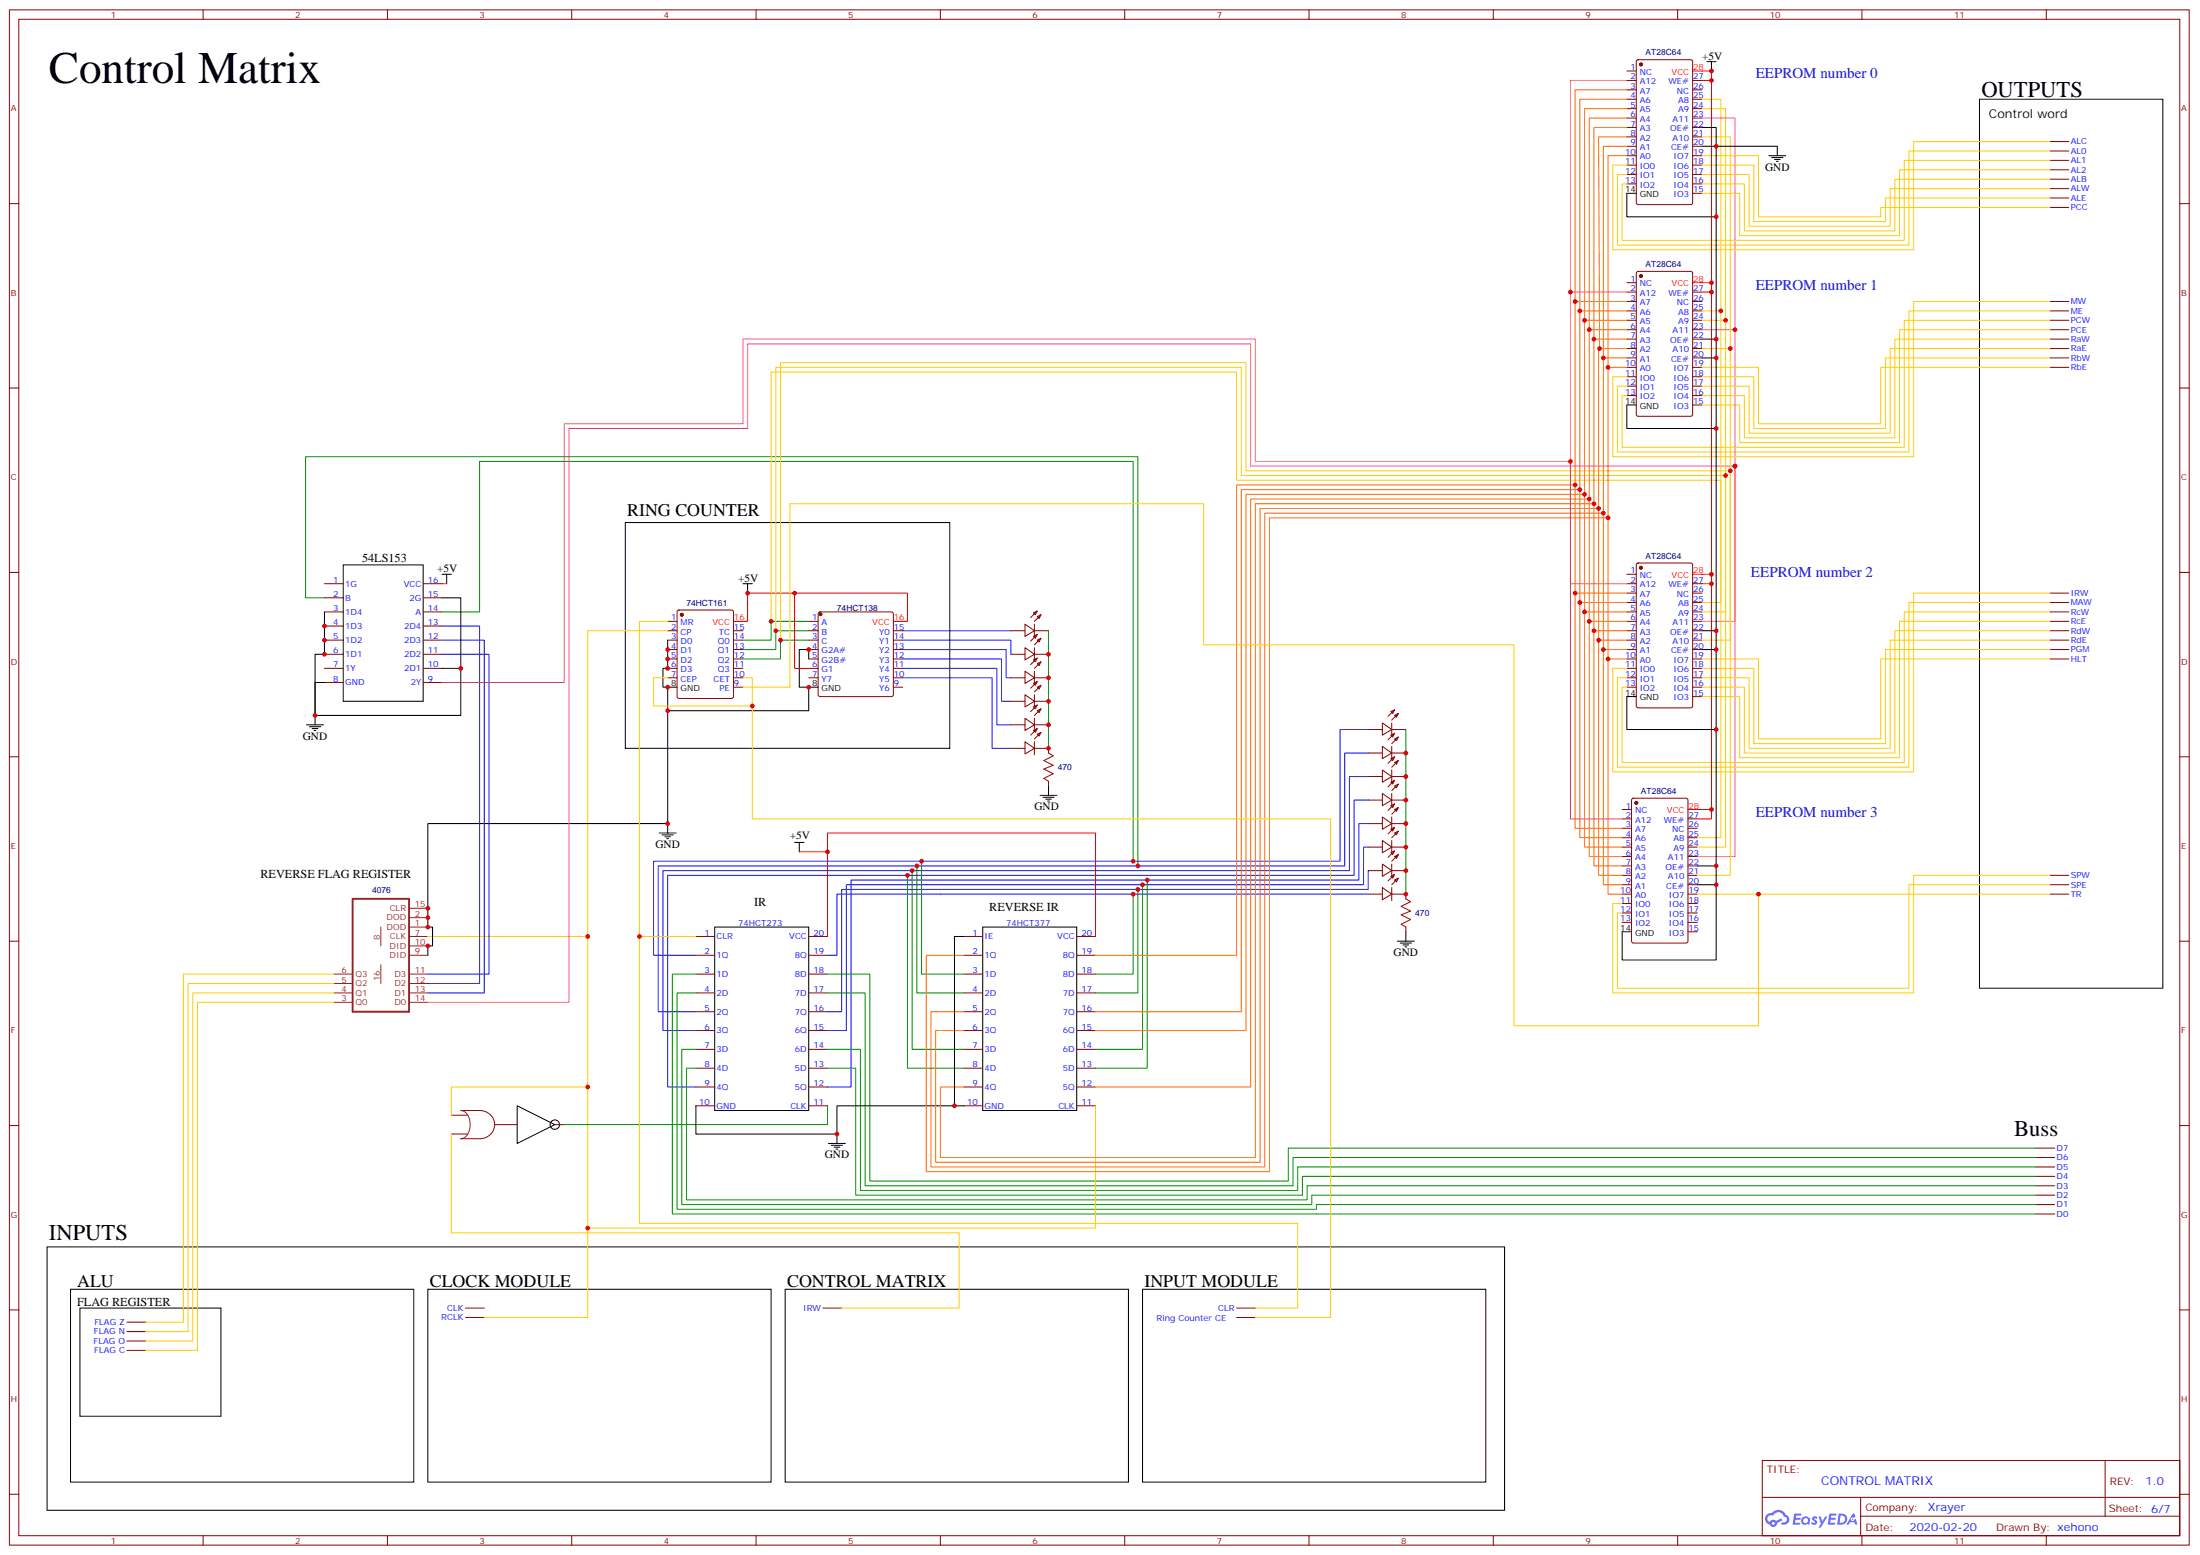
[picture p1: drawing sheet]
<svg xmlns="http://www.w3.org/2000/svg" width="825mm" height="583mm" viewBox="0 0 825 583" stroke-linecap="round" stroke-linejoin="round" font-family="sans-serif">
<path d="M742.6 37.2h68.8v333.4h-68.8zM234.6 196h121.7v84.6h-121.7zM17.6 467.6h546.8v98.8h-546.8zM26.5 483.5h128.7v72.3h-128.7zM30 490.5h52.9v40.6h-52.9zM160.5 483.5h128.8v72.3h-128.8zM294.6 483.5h128.7v72.3h-128.7zM428.6 483.5h128.8v72.3h-128.8z" fill="none" stroke="#000" stroke-width=".38"/>
<g fill="none" stroke="#870000" stroke-width=".38">
<path d="M3.5 3.7h817.8v575.7h-817.8zM7.1 7.2h810.6v568.7h-810.6zM76.2 3.7v3.5M145.3 3.7v3.5M214.5 3.7v3.5M283.6 3.7v3.5M352.8 3.7v3.5M421.9 3.7v3.5M491.1 3.7v3.5M560.2 3.7v3.5M629.4 3.7v3.5M698.5 3.7v3.5"/>
<path d="M767.6 3.7v3.5M3.5 76.4h3.6M817.7 76.4h3.6M3.5 145.5h3.6M817.7 145.5h3.6M3.5 214.7h3.6M817.7 214.7h3.6M3.5 283.8h3.6M817.7 283.8h3.6M3.5 353h3.6M817.7 353h3.6M3.5 422.1h3.6"/>
<path d="M817.7 422.1h3.6M3.5 491.2h3.6M817.7 491.2h3.6M661.1 547.7h156.6v28.2h-156.6zM789.7 547.7v20.9M3.5 560.4h3.6M76.2 575.9v3.5M145.3 575.9v3.5M214.5 575.9v3.5M283.6 575.9v3.5M352.8 575.9v3.5M421.9 575.9v3.5"/>
<path d="M491.1 575.9v3.5M560.2 575.9v3.5M629.4 575.9v3.5M661.1 561.5h156.5M698 568.6h119.6M698 561.5v14.1M698.5 575.9v3.5M767.6 575.9v3.5M817.7 560.4h3.6"/>
</g>
<g fill="#5487ff">
<path d="M680.1 568.9a1.22 1.22 0 0 1 1.7 .2l-.4 .6a.47 .47 0 0 0-.3-.4 .47 .47 0 0 0-.5 .2l.1 .2a1.14 1.14 0 0 1 .8 1.8 1.14 1.14 0 0 1-1.9 0l-.2-.2 .5-.6 .7 .4a.29 .29 0 0 0 .3-.2 .29 .29 0 0 0-.2-.3l-.2-.2a.95 .95 0 0 1-.4-1.5z"/>
<path d="M673.1 567.6l2.7 .2-.2 .5-1.8 .1-.1 .8h1.5l.3 .4-.3 .3h-1.6l-.2 1.1 1.7 .1v.6l-2.6 .1z"/>
<path d="M686.2 567.6l2.7 .2-.1 .5-1.8 .1-.2 .8h1.6l.3 .4-.4 .3h-1.6l-.1 1.1 1.7 .1v.6l-2.6 .1z"/>
<path d="M695 567.6h.7l.3 1.3-.6 .3a.69 .69 0 0 0-1 .3 .69 .69 0 0 0 .4 .9 .69 .69 0 0 0 .9-.6l.5-.2 .6 2.2h-.8l-.2-.9h-1.8l-.5 .9h-.8z"/>
<path d="M682.2 568.7h.8l.6 1.8 1.1-1.8h.9l-2.6 4.2h-.8l.9-1.5z"/>
<path d="M689.8 567.6l-.6 4.2h1.3a2.11 2.11 0 0 0 2.5-2.1 2.11 2.11 0 0 0-2.5-2.1zM690.5 568.4a1.43 1.43 0 0 1 1.6 1.6 1.43 1.43 0 0 1-2 1z"/>
<path d="M676.1 569.2a1.54 1.54 0 0 0-.1 2.2 1.54 1.54 0 0 0 2.2 .1l.6 .3 .3-2.3-.6-.4a1.5 1.5 0 0 0-2.4 .1zM676.4 570.2a.94 .94 0 0 1 1.8 0 .94 .94 0 0 1-1.8 0z"/>
<path d="M662.8 568a2.18 2.18 0 0 0 1.1 3.7 1.44 1.44 0 0 0 1.6 .9 1.44 1.44 0 0 0 1.2-1.5l2-1-.5-.7-1.9 1a1.47 1.47 0 0 0-2.4 .4 1.39 1.39 0 0 1-.7-1.9 1.39 1.39 0 0 1 2-.5 2.12 2.12 0 0 1 2.2-1.3 2.12 2.12 0 0 1 1.9 1.7 1.14 1.14 0 0 1 1.1 1.4 1.14 1.14 0 0 1-1.7 .7 .43 .43 0 0 0-.5 .4 .43 .43 0 0 0 .4 .5 1.98 1.98 0 0 0 2.5-1.3 1.98 1.98 0 0 0-1.2-2.5 3.1 3.1 0 0 0-5.3-.7l-.9 .1zM664.7 571.3a.55 .55 0 0 1 1.1 0 .55 .55 0 0 1-1.1 0z"/>
<circle cx="695" cy="569.7" r=".26"/>
</g>
<g fill="none" stroke="#870000" stroke-width=".38">
<path d="M610.3 26.6h3.5M610.3 30.2h3.5M610.3 33.7h3.5M610.3 37.2h3.5M614.1 22.6l.4-.2h19.8l.6 .4 .1 53.2-.5 .7h-20l-.6-.4-.1-53.2zM635 30.2h3.5M635 33.7h3.5M635 37.2h3.5M610.3 40.7h3.5M610.3 44.3h3.5M610.3 47.8h3.5M610.3 51.3h3.5"/>
<path d="M610.3 54.9h3.5M610.3 58.4h3.5M635 40.7h3.5M635 44.3h3.5M635 47.8h3.5M635 51.3h3.5M635 54.9h3.5M635 58.4h3.5M769.1 53.1h7M769.1 56.6h7M610.3 61.9h3.5M610.3 65.4h3.5"/>
<path d="M610.3 69h3.5M635 61.9h3.5M635 65.4h3.5M635 69h3.5M635 72.5h3.5M769.1 60.1h7M769.1 63.7h7M769.1 67.2h7M769.1 70.7h7M769.1 74.3h7M769.1 77.8h7M610.3 106h3.5"/>
<path d="M610.3 109.5h3.5M610.3 113.1h3.5M610.3 116.6h3.5M614.1 102l.4-.2h19.8l.6 .4 .1 53.2-.5 .6-20 .1-.6-.5-.1-53.1zM635 109.5h3.5M635 113.1h3.5M635 116.6h3.5M769.1 113.1h7M769.1 116.6h7M610.3 120.1h3.5M610.3 123.6h3.5M610.3 127.2h3.5"/>
<path d="M610.3 130.7h3.5M610.3 134.2h3.5M610.3 137.8h3.5M635 120.1h3.5M635 123.6h3.5M635 127.2h3.5M635 130.7h3.5M635 134.2h3.5M635 137.8h3.5M769.1 120.1h7M769.1 123.6h7M769.1 127.2h7"/>
<path d="M769.1 130.7h7M769.1 134.2h7M769.1 137.8h7M610.3 141.3h3.5M610.3 144.8h3.5M610.3 148.3h3.5M635 141.3h3.5M635 144.8h3.5M635 148.3h3.5M635 151.9h3.5M121.7 218.9h7.1M158.7 218.9h7.1"/>
<path d="M610.3 215.4h3.5M610.3 218.9h3.5M614.1 211.3l.4-.2h19.8l.6 .5 .1 53.2-.5 .6-20 .1-.6-.5-.1-53.2zM635 218.9h3.5M121.7 229.5h7.1M121.7 224.2h7.1M121.7 234.8h7.1M158.7 229.5h7.1M158.7 224.2h7.1M158.7 234.8h7.1M250.5 233h3.5M250.5 236.5h3.5"/>
<path d="M254.2 229l.5-.2h19.8l.6 .4 .1 32-.5 .7h-20l-.6-.4-.1-32zM275.2 236.5h3.5M303.4 233h3.5M303.4 236.5h3.5M307.2 229.7l.4-.2h26.8l.5 .2 .2 .5v30.3l-.2 .5-.5 .2h-26.8l-.5-.2-.2-.5v-30.3zM335.1 236.5h3.6M379.2 236.5h5.3M384.5 234.1l3.6 2.4-3.6 2.2zM387.7 229.8l1.4-.7-.7 1.4zM387.7 238.7l1.4-.8-.7 1.5zM388.1 236.5h5.2M388.1 234.1v4.9"/>
<path d="M389.1 231.2l1.4-.7-.7 1.5zM389.1 229.1l-2.5 2.5M389.1 237.9l-2.5 2.5M390.5 230.5l-2.4 2.5M390.5 239.4l-2.4 2.4M610.3 222.4h3.5M610.3 226h3.5M610.3 229.5h3.5M610.3 233h3.5M610.3 236.5h3.5M635 222.4h3.5M635 226h3.5"/>
<path d="M635 229.5h3.5M635 233h3.5M635 236.5h3.5M769.1 222.4h7M769.1 226h7M769.1 229.5h7M769.1 233h7M769.1 236.5h7M121.7 240.1h7.1M121.7 250.6h7.1M121.7 245.4h7.1M121.7 255.9h7.1"/>
<path d="M158.7 240.1h7.1M158.7 250.6h7.1M158.7 245.4h7.1M158.7 255.9h7.1M250.5 240.1h3.5M250.5 243.6h3.5M250.5 247.1h3.5M250.5 250.6h3.5M250.5 254.2h3.5M275.2 240.1h3.5M275.2 243.6h3.5M275.2 247.1h3.5"/>
<path d="M275.2 250.6h3.5M275.2 254.2h3.5M275.2 257.7h3.5M303.4 240.1h3.5M303.4 243.6h3.5M303.4 247.1h3.5M303.4 250.6h3.5M303.4 254.2h3.5M335.1 240.1h3.6M335.1 243.6h3.6M335.1 247.1h3.6M335.1 250.6h3.6"/>
<path d="M335.1 254.2h3.6M335.1 257.7h3.6M379.2 254.2h5.3M379.2 245.4h5.3M384.5 242.9l3.6 2.5-3.6 2.1zM384.5 251.7l3.6 2.5-3.6 2.1zM387.7 247.5l1.4-.7-.7 1.4zM387.7 256.3l1.4-.7-.7 1.4zM388.1 254.2h5.2M388.1 242.9v4.9M388.1 251.7v4.9M388.1 245.4h5.2"/>
<path d="M389.1 240.1l1.4-.7-.7 1.4zM389.1 248.9l1.4-.7-.7 1.4zM389.1 257.7l1.4-.7-.7 1.4zM389.1 246.8l-2.5 2.4M389.1 255.6l-2.5 2.5M390.5 248.2l-2.4 2.4M390.5 257l-2.4 2.5M610.3 240.1h3.5M610.3 243.6h3.5M610.3 247.1h3.5M610.3 250.6h3.5M610.3 254.2h3.5"/>
<path d="M610.3 257.7h3.5M635 240.1h3.5M635 243.6h3.5M635 247.1h3.5M635 250.6h3.5M635 254.2h3.5M635 257.7h3.5M769.1 240.1h7M769.1 243.6h7M769.1 247.1h7M379.2 263h5.3M379.2 271.8h5.3"/>
<path d="M384.5 260.5l3.6 2.5-3.6 2.1zM384.5 269.3l3.6 2.5-3.6 2.1zM384.5 278.2l3.6 2.4-3.6 2.2zM387.7 265.1l1.4-.7-.7 1.4zM387.7 273.9l1.4-.7-.7 1.4zM388.1 260.5v5M388.1 269.3v5M388.1 278.2v4.9M388.1 263h5.2M388.1 271.8h5.2M389.1 266.5l1.4-.7-.7 1.4zM389.1 275.3l1.4-.7-.7 1.4z"/>
<path d="M389.1 264.4l-2.5 2.5M389.1 273.2l-2.5 2.5M390.5 265.8l-2.4 2.5M390.5 274.6l-2.4 2.5M513.3 273.6h5.3M518.6 271.1l3.5 2.5-3.5 2.1zM518.6 279.9l3.5 2.5-3.5 2.1zM521.8 266.9l1.4-.7-.7 1.4zM521.8 275.7l1.4-.7-.7 1.4zM522.1 271.1v4.9M522.1 279.9v5M522.1 273.6h5.3"/>
<path d="M523.2 268.3l1.4-.7-.7 1.4zM523.2 277.1l1.4-.7-.7 1.4zM523.2 266.2l-2.5 2.4M523.2 275l-2.5 2.5M524.6 267.6l-2.5 2.5M524.6 276.4l-2.5 2.5M635 261.2h3.5M379.2 280.6h5.3M388.1 280.6h5.2v1.8M393.3 293v1.7M513.3 291.2h5.3M513.3 282.4h5.3"/>
<path d="M518.6 297.6l3.5 2.4-3.5 2.2zM518.6 288.7l3.5 2.5-3.5 2.1zM521.8 293.3l1.4-.7-.7 1.4zM521.8 284.5l1.4-.7-.7 1.4zM522.1 288.7v5M522.1 297.6v4.9M522.1 291.2h5.3M522.1 282.4h5.3M523.2 294.7l1.4-.7-.7 1.5zM523.2 285.9l1.4-.7-.7 1.4zM523.2 292.6l-2.5 2.5M523.2 283.8l-2.5 2.5"/>
<path d="M524.6 294l-2.5 2.5M524.6 285.2l-2.5 2.5M612.3 299.5l.5-.2h19.7l.7 .5v53.2l-.4 .6-20 .1-.7-.5v-53.2zM513.3 317.7h5.3M513.3 308.9h5.3M513.3 300h5.3M518.6 315.2l3.5 2.5-3.5 2.1zM518.6 306.4l3.5 2.5-3.5 2.1zM521.8 319.8l1.4-.7-.7 1.4zM521.8 311l1.4-.7-.7 1.4zM521.8 302.2l1.4-.8-.7 1.5zM522.1 317.7h5.3"/>
<path d="M522.1 306.4v4.9M522.1 315.2v4.9M522.1 308.9h5.3M522.1 300h5.3M523.2 312.4l1.4-.7-.7 1.4zM523.2 303.6l1.4-.7-.7 1.4zM523.2 319.1l-2.5 2.5M523.2 310.3l-2.5 2.4M523.2 301.4l-2.5 2.5M524.6 311.7l-2.5 2.4M524.6 302.9l-2.5 2.4M608.5 303.6h3.6"/>
<path d="M608.5 307.1h3.6M608.5 310.6h3.6M608.5 314.1h3.6M608.5 317.7h3.6M633.2 307.1h3.6M633.2 310.6h3.6M633.2 314.1h3.6M633.2 317.7h3.6M513.3 335.3h5.3M513.3 326.5h5.3M518.6 332.8l3.5 2.5-3.5 2.1zM518.6 324l3.5 2.5-3.5 2.1z"/>
<path d="M521.8 328.6l1.4-.7-.7 1.4zM522.1 335.3h5.3v1.8M522.1 324v5M522.1 332.8v5M522.1 326.5h5.3M523.2 330l1.4-.7-.7 1.4zM523.2 321.2l1.4-.7-.7 1.4zM523.2 327.9l-2.5 2.5M524.6 329.3l-2.5 2.5M524.6 320.5l-2.5 2.5M608.5 321.2h3.6M608.5 324.7h3.6"/>
<path d="M608.5 328.3h3.6M608.5 331.8h3.6M608.5 335.3h3.6M608.5 338.8h3.6M633.2 321.2h3.6M633.2 324.7h3.6M633.2 328.3h3.6M633.2 331.8h3.6M633.2 335.3h3.6M633.2 338.8h3.6M769.1 328.3h7M769.1 331.8h7"/>
<path d="M769.1 335.3h7M261.1 351.2h7M261.1 358.2h7M303.4 351.2h7M303.4 358.2h7M361.6 351.2h7.1M361.6 358.2h7.1M403.9 351.2h7.1M403.9 358.2h7.1M527.4 347.7v1.7M608.5 342.4h3.6M608.5 345.9h3.6"/>
<path d="M633.2 342.4h3.6M633.2 345.9h3.6M633.2 349.4h3.6M261.1 365.3h7M261.1 372.4h7M261.1 379.4h7M303.4 365.3h7M303.4 372.4h7M303.4 379.4h7M361.6 365.3h7.1M361.6 372.4h7.1M361.6 379.4h7.1"/>
<path d="M403.9 365.3h7.1M403.9 372.4h7.1M403.9 379.4h7.1M261.1 386.5h7M261.1 393.5h7M303.4 386.5h7M303.4 393.5h7M361.6 386.5h7.1M361.6 393.5h7.1M403.9 386.5h7.1M403.9 393.5h7.1M169.3 418.2h6"/>
<path d="M261.1 400.6h7M261.1 407.6h7M261.1 414.7h7M303.4 400.6h7M303.4 407.6h7M303.4 414.7h7M361.6 400.6h7.1M361.6 407.6h7.1M361.6 414.7h7.1M403.9 400.6h7.1M403.9 407.6h7.1M403.9 414.7h7.1"/>
<path d="M169.3 425.3h6M185.6 421.7h8.4M208.1 421.7h3.6M763.8 437.6h7M763.8 434.1h7M763.8 430.6h7M763.8 451.7h7M763.8 448.2h7M763.8 444.7h7M763.8 441.1h7M763.8 455.3h7M47.6 495.8h7.1"/>
<path d="M47.6 499.4h7.1M174.6 490.5h7.1M174.6 494.1h7.1M308.7 490.5h7M463.9 490.5h7.1M463.9 494.1h7.1M47.6 502.9h7.1M47.6 506.4h7.1"/>
</g>
<g fill="#870000" stroke="#870000" stroke-width=".38">
<circle cx="615.6" cy="24.2" r=".53"/>
<circle cx="615.6" cy="103.5" r=".53"/>
<circle cx="613.8" cy="301.1" r=".53"/>
<circle cx="615.6" cy="212.9" r=".53"/>
<circle cx="255.8" cy="230.5" r=".53"/>
<circle cx="307.8" cy="230.4" r=".53"/>
</g>
<g fill="none" stroke="#000" stroke-width=".38">
<path d="M640.3 23.1h3.5M642.1 23.1v3.5M638.5 47.8h5.3v86.4h-5.3M638.5 54.9h28.2v3.5M663.6 58.4h6.3M664.6 59.1h4.3M665.7 59.8h2.1M613.8 72.5h-3.5v8.8h33.5M666.4 60.5h.7M638.5 127.2h5.3M643.8 134.2v109.4h-5.3M613.8 151.9h-3.5v8.8h33.5"/>
<path d="M128.8 211.8h29.9v51.2h-29.9zM165.8 215.4h3.5M167.6 215.4v3.5M278.7 218.9h3.5M280.5 218.9v3.5M121.7 229.5v15.9h-3.5v22.9M165.8 224.2h7.1v26.4M638.5 236.5h5.3M121.7 255.9h-3.5v12.4M165.8 250.6h7.1v17.7h-54.7M250.5 240.1v10.5h-1.8v7.1h1.8v8.8h52.9v-8.8h-3.5v-14.1h3.5v3.5M250.5 257.7h3.5"/>
<path d="M303.4 257.7h3.5M643.8 243.6v88.2h-7M115 271.8h6.4M116.1 272.5h4.2M117.1 273.2h2.1M117.8 273.9h.7M118.2 268.3v3.5M250.5 266.5v42.4h-90v38.8h1.8v7h-1.8v3.5M613.8 261.2h-3.5v12.4h33.5M390.2 298.3h6.3M391.2 299h4.3M392.3 299.7h2.1"/>
<path d="M393.3 294.7v3.6M247.3 312.4h6.3M248.4 313.1h4.2M249.4 313.8h2.1M250.1 314.5h.7M250.5 308.9v3.5M298.1 315.9h3.5M299.9 315.9v3.5M393 300.4h.7M636.8 324.7h7M643.8 331.8v28.2h-35.3v-10.6h3.6M268.1 347.7h35.3v68.8h-35.3z"/>
<path d="M361.6 351.2h-3.5v63.5M368.7 347.7h35.2v68.8h-35.2zM524.2 353h6.4M525.3 353.7h4.2M526.3 354.4h2.2M527 355.1h.8M527.4 349.4v3.6M194 414.7l14.1 7-14.1 7.1zM261.1 414.7v10.6h52.9v-10.6h47.6M310.8 428.8h6.3M311.9 429.5h4.2M312.9 430.2h2.1"/>
<path d="M313.6 430.9h.7M314 425.3v3.5"/>
<circle cx="208.1" cy="421.7" r="1.76"/>
</g>
<path d="M635 26.6h7.1v79.4h-7.1M638.5 30.2h3.6M638.5 109.5h3.6M642.1 106v109.4h-7.1M165.8 218.9h1.8M638.5 218.9h3.6M642.1 215.4v88.2h-8.9M275.2 233h5.3v-10.6h59.9v10.6h-5.3M298.1 222.4v28.2h5.3M299.9 319.4h10.5v31.8M310.4 319.4v-7h100.6v38.8M642.1 303.6v3.5h-5.3" fill="none" stroke="#f00" stroke-width=".38"/>
<path d="M132.3 337.1h21.2v42.3h-21.2z" fill="none" stroke="#8c2424" stroke-width=".71"/>
<g fill="none" stroke="#8c2424" stroke-width=".38">
<path d="M142.9 347.7v7M153.5 347.7h7M153.5 344.1h7M153.5 351.2h7M153.5 358.2h7M153.5 354.7h7M153.5 340.6h7M125.2 375.9h7.1M125.2 372.4h7.1M125.2 368.8h7.1M125.2 365.3h7.1M142.9 361.8v7"/>
<path d="M153.5 375.9h7M153.5 372.4h7M153.5 368.8h7M153.5 365.3h7M172.9 416.5a5.1 5.1 0 0 1 3.4 6.2 4.3 4.3 0 0 1-3.4 4.3"/>
</g>
<path d="M393.3 282.4l1.8 1.1-3.5 1.7 3.5 1.8-3.5 1.4 3.5 1.8-3.5 1.7 1.7 1.1M527.4 337.1l1.8 1-3.6 1.8 3.6 1.8-3.6 1.4 3.6 1.7-3.6 1.8 1.8 1.1M172.9 416.5h6.9a5.3 5.3 0 0 1 5.8 5.2 5.3 5.3 0 0 1-5.6 5.3M172.9 427h7" fill="none" stroke="#a10000" stroke-width=".38"/>
<g fill="none" stroke="#008700" stroke-width=".38">
<path d="M121.7 224.2h-7v-52.9h312.2v153.4M165.8 229.5h14.1v-56.5h245.2v150M303.4 233h-14.1v7.1h-10.6M303.4 236.5h-12.4v7.1h-12.3M393.3 236.5v44.1M303.4 240.1h-10.6v7h-14.1M527.4 273.6v61.7M340.4 328.3v72.3h21.2M342.2 326.5v67h19.4M344 324.7v47.7h17.6M345.7 323v42.3h15.9M425.1 335.3v30h-14.1"/>
<path d="M426.9 333.6v38.8h-15.9M428.6 331.8v61.7h-17.6M430.4 330v70.6h-19.4M310.4 414.7v7h-98.7M483.3 430.6h280.5M486.8 437.6h277M763.8 434.1h-278.7v10.6M490.4 444.7h273.4M492.1 448.2h271.7M493.9 455.3h269.9M493.9 451.7h269.9M763.8 441.1h-275.2v7.1"/>
</g>
<g fill="none" stroke="#00f" stroke-width=".38">
<path d="M165.8 234.8h14.1v134h-19.4M338.7 236.5h40.5M165.8 240.1h15.9v132.3h-21.2M165.8 245.4h17.6v119.9h-22.9M338.7 240.1h40.5v5.3M338.7 243.6h38.8v10.6h1.7M338.7 247.1h37v15.9h3.5M338.7 250.6h35.2v21.2h5.3M338.7 254.2h33.5v26.4h7M513.3 273.6h-10.6v49.4h-257.5v35.2h15.9M513.3 282.4h-8.8v42.3h-257.6v54.7h14.2M513.3 291.2h-7.1v35.3h-257.5v60h12.4"/>
<path d="M513.3 300h-5.3v28.3h-257.5v79.3h10.6M513.3 308.9h-3.5v21.1h-190.5v77.6h-8.9M513.3 317.7h-1.8v14.1h-194v54.7h-7.1M513.3 326.5v7.1h-197.6v45.8h-5.3M513.3 335.3h-199.3v22.9h-3.6"/>
</g>
<path d="M261.1 365.3h-8.9v90h241.7M261.1 372.4h-7.1v81.1h239.9v-1.8M310.4 372.4h14.2v72.3h160.5M310.4 365.3h15.9v77.6h157v-12.3M261.1 393.5h-5.3v58.2h236.3v-3.5M310.4 393.5h12.4v52.9h164v-8.8M261.1 400.6h-3.6v49.4h232.9v-5.3M310.4 400.6h10.6v47.6h167.6" fill="none" stroke="#090" stroke-width=".38"/>
<g fill="none" stroke="#fc0" stroke-width=".38">
<path d="M638.5 37.2h7.1v79.4M638.5 40.7h8.8v79.4M638.5 51.3h10.6v79.4M638.5 58.4h21.2v22.9h45.9v-3.5h63.5M769.1 53.1h-51.2v40.6h-112.9v-31.8h5.3M769.1 56.6h-53v35.3h-109.3v-26.5h3.5M638.5 65.4h17.7v19.4h52.9v-14.1h60M638.5 61.9h19.4v21.2h49.4v-8.8h61.8M769.1 60.1h-54.7v30h-105.9v-21.1h1.8M769.1 63.7h-56.5v24.7h-60v-15.9h-14.1M769.1 67.2h-58.3v19.4h-56.4v-17.6h-15.9M638.5 116.6h7.1v197.5h-8.8"/>
<path d="M769.1 113.1h-51.2v58.2h-112.9v-30h5.3M769.1 116.6h-53v52.9h-109.3v-24.7h3.5M638.5 120.1h8.8v197.6h-10.5M638.5 130.7h10.6v197.6h-12.3M638.5 137.8h21.2v21.1h45.9v-21.1h63.5M769.1 120.1h-54.7v47.6h-105.9v-19.4h1.8M769.1 123.6h-56.5v42.4h-60v-14.1h-14.1M769.1 127.2h-58.3v37h-56.4v-15.9h-15.9M769.1 130.7h-60v31.8h-52.9v-17.7h-17.7M769.1 134.2h-61.8v26.5h-49.4v-19.4h-19.4M250.5 236.5h-30v114.7M250.5 233h-10.6v118.2"/>
<path d="M638.5 226h7.1v-45.9h-181.7v-40.6h-174.6v93.5M638.5 229.5h8.8v-51.2h-181.6v-40.5h-174.7v98.7M769.1 222.4h-51.2v67.1h-112.9v-38.9h5.3M769.1 226h-53v61.7h-109.3v-33.5h3.5M769.1 229.5h-54.7v56.4h-105.9v-28.2h1.8M769.1 233h-56.5v51.2h-60v-23h-14.1M769.1 236.5h-58.3v45.9h-56.4v-24.7h-15.9M250.5 254.2h-5.3v10.6h37v-10.6h-3.5M278.7 257.7h17.6v-68.8h155.3v52.9h116.4v142.9h91.7v-49.4M292.8 240.1v-104.1h174.6v40.6h181.7v63.5h-10.6M638.5 247.1h21.2v30h45.9v-30h63.5M769.1 240.1h-60v40.5h-52.9v-26.4h-17.7"/>
<path d="M769.1 243.6h-61.8v35.3h-49.4v-28.3h-19.4M282.2 264.8v42.3h217v187h-28.2M636.8 335.3h132.3M769.1 328.3h-51.2v44.1h-112.9v-33.6h3.5M769.1 331.8h-53v38.8h-109.3v-28.2h1.7M160.5 351.2h60v142.9h-38.8M261.1 351.2h-21.2v107.6h246.9v31.7h-15.8M125.2 365.3h-56.4v130.5h-14.1M125.2 368.8h-54.6v130.6h-15.9M125.2 372.4h-52.9v130.5h-17.6M125.2 375.9h-51.1v130.5h-19.4M220.5 407.6h-51.2v10.6"/>
<path d="M411 414.7v45.9h-190.5M169.3 425.3v37h190.5v28.2h-44.1"/>
</g>
<path d="M610.3 30.2h-21.2v79.3M638.5 44.3h12.4v79.3M610.3 109.5h-21.2v63.5M638.5 123.6h12.4v197.6h-14.1M610.3 218.9h-21.2v-45.9h-118.1v-45.8h-192.3v31.7h-67v97h-45.9M638.5 233h12.4v-58.2h-181.7v-45.9h-188.7v31.8h-67.1v215.2h-52.9" fill="none" stroke="#f39" stroke-width=".38"/>
<g fill="none" stroke="#f60" stroke-width=".38">
<path d="M610.3 33.7h-19.4v79.4M610.3 37.2h-17.6v79.4M610.3 40.7h-15.9v79.4M610.3 44.3h-14.1v79.3M610.3 47.8h-12.3v79.4M610.3 51.3h-10.6l.4 79.4M610.3 54.9h-8.8v79.3M610.3 58.4h-7.1v79.4M610.3 113.1h-19.4v68.8M610.3 116.6h-17.6v67M610.3 120.1h-15.9v65.3M610.3 123.6h-14.1v63.5"/>
<path d="M610.3 127.2h-12.3v61.7M610.3 130.7h-10.6v60M610.3 134.2h-8.8v58.2M610.3 137.8h-7.1v56.4M590.9 222.4v88.2h17.6M592.7 226v88.1h15.8M594.4 229.5v88.2h14.1M596.2 233v88.2h12.3M598 236.5v88.2h10.5M610.3 236.5h-12.3v-47.6h-127v245.2h-118.2v-26.5h8.8M610.3 233h-14.1v-45.9h-127v220.5h-58.2M610.3 229.5h-15.9v-44.1h-127v201.1h-56.4"/>
<path d="M610.3 226h-17.6v-42.4h-127v195.8h-54.7M610.3 222.4h-19.4v-40.5h-127v176.3h-52.9M599.7 240.1v88.2h8.8M601.5 243.6v88.2h7M603.2 247.1v88.2h5.3M610.3 247.1h-7.1v-52.9h-127v245.2h-128.7v-81.2h14.1M610.3 243.6h-8.8v-51.2h-127v245.2h-125.3v-58.2h12.4M610.3 240.1h-10.6v-49.4h-127v245.2h-121.7v-49.4h10.6"/>
</g>
<path d="M589.1 173v134.1h19.4" fill="none" stroke="#c39" stroke-width=".38"/>
<g fill="#c00">
<circle cx="358.1" cy="414.7" r=".88"/>
<circle cx="643.8" cy="273.6" r=".88"/>
<circle cx="643.8" cy="81.3" r=".88"/>
<circle cx="121.7" cy="245.4" r=".88"/>
<circle cx="643.8" cy="324.7" r=".88"/>
<circle cx="643.8" cy="127.2" r=".88"/>
<circle cx="643.8" cy="243.6" r=".88"/>
<circle cx="643.8" cy="54.9" r=".88"/>
<circle cx="642.1" cy="218.9" r=".88"/>
<circle cx="642.1" cy="30.2" r=".88"/>
<circle cx="642.1" cy="106" r=".88"/>
<circle cx="642.1" cy="26.6" r=".88"/>
<circle cx="590.9" cy="222.4" r=".88"/>
<circle cx="594.4" cy="229.5" r=".88"/>
<circle cx="598" cy="236.5" r=".88"/>
<circle cx="601.5" cy="243.6" r=".88"/>
<circle cx="649.1" cy="176.6" r=".88"/>
<circle cx="314" cy="425.3" r=".88"/>
<circle cx="292.8" cy="240.1" r=".88"/>
<circle cx="289.3" cy="233" r=".88"/>
<circle cx="426.9" cy="324.7" r=".88"/>
<circle cx="250.5" cy="308.9" r=".88"/>
<circle cx="527.4" cy="335.3" r=".88"/>
<circle cx="393.3" cy="280.6" r=".88"/>
<circle cx="393.3" cy="271.8" r=".88"/>
<circle cx="393.3" cy="263" r=".88"/>
<circle cx="393.3" cy="254.2" r=".88"/>
<circle cx="393.3" cy="245.4" r=".88"/>
<circle cx="280.5" cy="222.4" r=".88"/>
<circle cx="250.5" cy="257.7" r=".88"/>
<circle cx="250.5" cy="250.6" r=".88"/>
<circle cx="250.5" cy="247.1" r=".88"/>
<circle cx="250.5" cy="243.6" r=".88"/>
<circle cx="220.5" cy="407.6" r=".88"/>
<circle cx="250.5" cy="266.5" r=".88"/>
<circle cx="220.5" cy="351.2" r=".88"/>
<circle cx="220.5" cy="460.6" r=".88"/>
<circle cx="426.9" cy="333.6" r=".88"/>
<circle cx="430.4" cy="330" r=".88"/>
<circle cx="342.2" cy="326.5" r=".88"/>
<circle cx="345.7" cy="323" r=".88"/>
<circle cx="527.4" cy="282.4" r=".88"/>
<circle cx="527.4" cy="291.2" r=".88"/>
<circle cx="527.4" cy="300" r=".88"/>
<circle cx="527.4" cy="308.9" r=".88"/>
<circle cx="527.4" cy="317.7" r=".88"/>
<circle cx="527.4" cy="326.5" r=".88"/>
<circle cx="344" cy="324.7" r=".88"/>
<circle cx="340.4" cy="328.3" r=".88"/>
<circle cx="428.6" cy="331.8" r=".88"/>
<circle cx="425.1" cy="335.3" r=".88"/>
<circle cx="160.5" cy="354.7" r=".88"/>
<circle cx="160.5" cy="347.7" r=".88"/>
<circle cx="160.5" cy="344.1" r=".88"/>
<circle cx="160.5" cy="340.6" r=".88"/>
<circle cx="425.1" cy="323" r=".88"/>
<circle cx="291" cy="236.5" r=".88"/>
<circle cx="239.9" cy="351.2" r=".88"/>
<circle cx="589.1" cy="173" r=".88"/>
<circle cx="650.9" cy="174.8" r=".88"/>
<circle cx="596.2" cy="187.1" r=".88"/>
<circle cx="594.4" cy="185.4" r=".88"/>
<circle cx="647.3" cy="178.3" r=".88"/>
<circle cx="590.9" cy="181.9" r=".88"/>
<circle cx="592.7" cy="183.6" r=".88"/>
<circle cx="598" cy="188.9" r=".88"/>
<circle cx="599.7" cy="190.7" r=".88"/>
<circle cx="601.5" cy="192.4" r=".88"/>
<circle cx="603.3" cy="194.2" r=".88"/>
<circle cx="603.3" cy="247.1" r=".88"/>
<circle cx="599.7" cy="240.1" r=".88"/>
<circle cx="596.2" cy="233" r=".88"/>
<circle cx="592.7" cy="226" r=".88"/>
<circle cx="649.1" cy="130.7" r=".88"/>
<circle cx="650.9" cy="123.6" r=".88"/>
<circle cx="647.3" cy="120.1" r=".88"/>
<circle cx="645.6" cy="116.6" r=".88"/>
<circle cx="603.3" cy="137.8" r=".88"/>
<circle cx="601.5" cy="134.2" r=".88"/>
<circle cx="600.1" cy="130.7" r=".88"/>
<circle cx="598" cy="127.2" r=".88"/>
<circle cx="596.2" cy="123.6" r=".88"/>
<circle cx="594.4" cy="120.1" r=".88"/>
<circle cx="592.7" cy="116.6" r=".88"/>
<circle cx="590.9" cy="113.1" r=".88"/>
<circle cx="589.1" cy="109.5" r=".88"/>
<circle cx="642.1" cy="215.4" r=".88"/>
<circle cx="642.1" cy="109.5" r=".88"/>
<circle cx="642.1" cy="303.6" r=".88"/>
<circle cx="643.8" cy="134.2" r=".88"/>
<circle cx="643.8" cy="236.5" r=".88"/>
<circle cx="121.7" cy="234.8" r=".88"/>
<circle cx="121.7" cy="240.1" r=".88"/>
<circle cx="643.8" cy="160.7" r=".88"/>
<circle cx="643.8" cy="331.8" r=".88"/>
<circle cx="282.2" cy="264.8" r=".88"/>
<circle cx="310.4" cy="319.4" r=".88"/>
<circle cx="659.7" cy="335.3" r=".88"/>
<circle cx="303.4" cy="257.7" r=".88"/>
<circle cx="303.4" cy="243.6" r=".88"/>
<circle cx="298.1" cy="222.4" r=".88"/>
<circle cx="118.2" cy="268.3" r=".88"/>
<circle cx="172.9" cy="250.6" r=".88"/>
</g>
<text font-size="16.9" x="18.3" y="31">Control Matrix</text>
<g font-size="8.5">
<text x="743.3" y="36.3">OUTPUTS</text>
<text x="755.6" y="426.2">Buss</text>
<text x="18.3" y="465">INPUTS</text>
</g>
<g font-size="6.7">
<text x="235.3" y="193.3">RING COUNTER</text>
<text x="28.9" y="482.6">ALU</text>
<text x="161.2" y="482.6">CLOCK MODULE</text>
<text x="295.3" y="482.6">CONTROL MATRIX</text>
<text x="429.3" y="482.6">INPUT MODULE</text>
</g>
<g font-size="5.6" fill="#00f">
<text x="658.6" y="29.3">EEPROM number 0</text>
<text x="658.6" y="108.7">EEPROM number 1</text>
<text x="656.9" y="216.3">EEPROM number 2</text>
<text x="658.6" y="306.2">EEPROM number 3</text>
</g>
<g font-size="4.6">
<text x="746.1" y="44.3">Control word</text>
<text x="135.8" y="210.7">54LS153</text>
<text x="97.7" y="329.1">REVERSE FLAG REGISTER</text>
<text x="282.9" y="339.7">IR</text>
<text x="371.1" y="341.5">REVERSE IR</text>
<text x="28.9" y="489.7">FLAG REGISTER</text>
</g>
<text font-size="4.6" fill="#00f" x="683.2" y="556.7">CONTROL MATRIX</text>
<g font-size="4.2">
<text x="638.5" y="22.4">+5V</text>
<text x="662.2" y="64">GND</text>
<text x="164" y="214.7">+5V</text>
<text x="276.9" y="218.2">+5V</text>
<text x="113.6" y="277.5">GND</text>
<text x="388.1" y="303.8">GND</text>
<text x="296.3" y="314.8">+5V</text>
<text x="245.9" y="318">GND</text>
<text x="522.8" y="358.6">GND</text>
<text x="309.4" y="434.4">GND</text>
</g>
<g font-size="4.2" fill="#00f">
<text x="804.9" y="556.9">1.0</text>
<text x="723.3" y="566.5">Xrayer</text>
<text x="716.4" y="574.3">2020-02-20</text>
</g>
<g font-size="3.9" fill="#800">
<text x="662.9" y="552.3">TITLE:</text>
<text x="791.5" y="556.9">REV:</text>
<text x="699.8" y="566.5">Company:</text>
<text x="791.1" y="567.1">Sheet: 6/7</text>
<text x="699.8" y="574.1">Date:</text>
<text x="748.8" y="574.2">Drawn By: xehono</text>
</g>
<g font-size="3.2" fill="#800">
<text x="41.6" y="6.7">1</text>
<text x="110.8" y="6.7">2</text>
<text x="179.9" y="6.7">3</text>
<text x="249.1" y="6.7">4</text>
<text x="318.2" y="6.7">5</text>
<text x="387.3" y="6.7">6</text>
<text x="456.5" y="6.7">7</text>
<text x="525.6" y="6.7">8</text>
<text x="594.8" y="6.7">9</text>
<text x="663.9" y="6.7">10</text>
<text x="733.1" y="6.7">11</text>
<text x="4.1" y="41.8">A</text>
<text x="818.3" y="41.8">A</text>
<text x="4.1" y="110.9">B</text>
<text x="818.3" y="110.9">B</text>
<text x="4.1" y="180.1">C</text>
<text x="818.3" y="180.1">C</text>
<text x="4.1" y="249.2">D</text>
<text x="818.3" y="249.2">D</text>
<text x="4.1" y="318.4">E</text>
<text x="818.3" y="318.4">E</text>
<text x="4.1" y="387.5">F</text>
<text x="818.3" y="387.5">F</text>
<text x="4.1" y="456.7">G</text>
<text x="818.3" y="456.7">G</text>
<text x="4.1" y="525.8">H</text>
<text x="818.3" y="525.8">H</text>
<text x="41.6" y="578.9">1</text>
<text x="110.8" y="578.9">2</text>
<text x="179.9" y="578.9">3</text>
<text x="249.1" y="578.9">4</text>
<text x="318.2" y="578.9">5</text>
<text x="387.3" y="578.9">6</text>
<text x="456.5" y="578.9">7</text>
<text x="525.6" y="578.9">8</text>
<text x="594.8" y="578.9">9</text>
<text x="663.9" y="578.9">10</text>
<text x="733.1" y="578.9">11</text>
</g>
<g font-size="3.2" fill="#000080">
<text x="617.4" y="20.8">AT28C64</text>
<text x="617.4" y="100.2">AT28C64</text>
<text x="617.4" y="209.5">AT28C64</text>
<text x="257.5" y="227.2">74HCT161</text>
<text x="314" y="229">74HCT138</text>
<text x="396.9" y="288.9">470</text>
<text x="615.6" y="297.7">AT28C64</text>
<text x="139.6" y="334.8">4076</text>
<text x="530.9" y="343.6">470</text>
</g>
<g font-size="3.2" fill="#00f">
<text x="611.6" y="26.3">1</text>
<text x="611.6" y="29.8">2</text>
<text x="615.1" y="28">NC</text>
<text x="635.2" y="29.8">27</text>
<text x="611.6" y="33.3">3</text>
<text x="615.1" y="31.6">A12</text>
<text x="615.1" y="35.1">A7</text>
<text x="626" y="31.6">WE#</text>
<text x="629.1" y="35.1">NC</text>
<text x="635.2" y="33.3">26</text>
<text x="611.6" y="36.9">4</text>
<text x="611.6" y="40.4">5</text>
<text x="615.1" y="38.6">A6</text>
<text x="629.5" y="38.6">A8</text>
<text x="635.2" y="40.4">24</text>
<text x="635.2" y="36.9">25</text>
<text x="611.6" y="43.9">6</text>
<text x="611.6" y="47.4">7</text>
<text x="615.1" y="42.2">A5</text>
<text x="615.1" y="45.7">A4</text>
<text x="627.5" y="45.7">A11</text>
<text x="629.5" y="42.2">A9</text>
<text x="635.2" y="47.4">22</text>
<text x="635.2" y="43.9">23</text>
<text x="611.6" y="51">8</text>
<text x="615.1" y="49.2">A3</text>
<text x="615.1" y="52.7">A2</text>
<text x="626.6" y="49.2">OE#</text>
<text x="627.5" y="52.7">A10</text>
<text x="635.2" y="51">21</text>
<text x="609.6" y="58">10</text>
<text x="611.6" y="54.5">9</text>
<text x="615.1" y="56.3">A1</text>
<text x="615.1" y="59.8">A0</text>
<text x="626.9" y="56.3">CE#</text>
<text x="627.8" y="59.8">IO7</text>
<text x="635.2" y="58">19</text>
<text x="635.2" y="54.5">20</text>
<text x="776.8" y="54.2">ALC</text>
<text x="776.8" y="57.7">AL0</text>
<text x="609.6" y="61.6">11</text>
<text x="609.6" y="65.1">12</text>
<text x="615.1" y="63.3">IO0</text>
<text x="627.8" y="63.3">IO6</text>
<text x="635.2" y="65.1">17</text>
<text x="635.2" y="61.6">18</text>
<text x="776.8" y="61.2">AL1</text>
<text x="776.8" y="64.7">AL2</text>
<text x="609.6" y="68.6">13</text>
<text x="615.1" y="66.9">IO1</text>
<text x="615.1" y="70.4">IO2</text>
<text x="627.8" y="70.4">IO4</text>
<text x="627.8" y="66.9">IO5</text>
<text x="635.2" y="68.6">16</text>
<text x="776.8" y="68.3">ALB</text>
<text x="776.8" y="71.8">ALW</text>
<text x="627.8" y="73.9">IO3</text>
<text x="635.2" y="72.1">15</text>
<text x="776.8" y="75.3">ALE</text>
<text x="776.8" y="78.8">PCC</text>
<text x="611.6" y="105.7">1</text>
<text x="615.1" y="107.4">NC</text>
<text x="611.6" y="109.2">2</text>
<text x="611.6" y="112.7">3</text>
<text x="615.1" y="110.9">A12</text>
<text x="626" y="110.9">WE#</text>
<text x="635.2" y="112.7">26</text>
<text x="635.2" y="109.2">27</text>
<text x="611.6" y="116.2">4</text>
<text x="611.6" y="119.8">5</text>
<text x="615.1" y="114.5">A7</text>
<text x="615.1" y="118">A6</text>
<text x="629.1" y="114.5">NC</text>
<text x="629.5" y="118">A8</text>
<text x="635.2" y="119.8">24</text>
<text x="635.2" y="116.2">25</text>
<text x="776.8" y="114.1">MW</text>
<text x="776.8" y="117.7">ME</text>
<text x="611.6" y="123.3">6</text>
<text x="615.1" y="121.5">A5</text>
<text x="615.1" y="125.1">A4</text>
<text x="627.5" y="125.1">A11</text>
<text x="629.5" y="121.5">A9</text>
<text x="635.2" y="123.3">23</text>
<text x="776.8" y="121.2">PCW</text>
<text x="776.8" y="124.7">PCE</text>
<text x="611.6" y="126.8">7</text>
<text x="611.6" y="130.4">8</text>
<text x="615.1" y="128.6">A3</text>
<text x="626.6" y="128.6">OE#</text>
<text x="635.2" y="130.4">21</text>
<text x="635.2" y="126.8">22</text>
<text x="776.8" y="128.2">RaW</text>
<text x="776.8" y="131.8">RaE</text>
<text x="609.6" y="137.4">10</text>
<text x="611.6" y="133.9">9</text>
<text x="615.1" y="132.1">A2</text>
<text x="615.1" y="135.6">A1</text>
<text x="626.9" y="135.6">CE#</text>
<text x="627.5" y="132.1">A10</text>
<text x="635.2" y="137.4">19</text>
<text x="635.2" y="133.9">20</text>
<text x="776.8" y="135.3">RbW</text>
<text x="609.6" y="140.9">11</text>
<text x="615.1" y="139.2">A0</text>
<text x="615.1" y="142.7">IO0</text>
<text x="627.8" y="142.7">IO6</text>
<text x="627.8" y="139.2">IO7</text>
<text x="635.2" y="140.9">18</text>
<text x="776.8" y="138.8">RbE</text>
<text x="609.6" y="144.5">12</text>
<text x="609.6" y="148">13</text>
<text x="615.1" y="146.2">IO1</text>
<text x="615.1" y="149.8">IO2</text>
<text x="627.8" y="149.8">IO4</text>
<text x="627.8" y="146.2">IO5</text>
<text x="635.2" y="148">16</text>
<text x="635.2" y="144.5">17</text>
<text x="627.8" y="153.3">IO3</text>
<text x="635.2" y="151.5">15</text>
<text x="611.6" y="215">1</text>
<text x="125" y="218.5">1</text>
<text x="129.5" y="220">1G</text>
<text x="151.4" y="220">VCC</text>
<text x="160.5" y="218.5">16</text>
<text x="611.6" y="218.5">2</text>
<text x="615.1" y="216.8">NC</text>
<text x="615.1" y="220.3">A12</text>
<text x="626" y="220.3">WE#</text>
<text x="635.2" y="218.5">27</text>
<text x="125" y="223.8">2</text>
<text x="129.5" y="225.2">B</text>
<text x="153.6" y="225.2">2G</text>
<text x="160.5" y="223.8">15</text>
<text x="611.6" y="222.1">3</text>
<text x="611.6" y="225.6">4</text>
<text x="615.1" y="223.8">A7</text>
<text x="615.1" y="227.4">A6</text>
<text x="629.1" y="223.8">NC</text>
<text x="629.5" y="227.4">A8</text>
<text x="635.2" y="225.6">25</text>
<text x="635.2" y="222.1">26</text>
<text x="776.8" y="223.5">IRW</text>
<text x="776.8" y="227">MAW</text>
<text x="125" y="229.1">3</text>
<text x="129.5" y="230.5">1D4</text>
<text x="155.9" y="230.5">A</text>
<text x="160.5" y="229.1">14</text>
<text x="251.8" y="232.7">1</text>
<text x="304.7" y="232.7">1</text>
<text x="611.6" y="229.1">5</text>
<text x="611.6" y="232.7">6</text>
<text x="615.1" y="230.9">A5</text>
<text x="629.5" y="230.9">A9</text>
<text x="635.2" y="232.7">23</text>
<text x="635.2" y="229.1">24</text>
<text x="776.8" y="230.5">RcW</text>
<text x="125" y="239.7">5</text>
<text x="125" y="234.4">4</text>
<text x="129.5" y="235.8">1D3</text>
<text x="151.6" y="235.8">2D4</text>
<text x="160.5" y="234.4">13</text>
<text x="160.5" y="239.7">12</text>
<text x="251.8" y="236.2">2</text>
<text x="251.8" y="239.7">3</text>
<text x="255.3" y="234.4">MR</text>
<text x="255.3" y="237.9">CP</text>
<text x="269.7" y="237.9">TC</text>
<text x="275.3" y="239.7">14</text>
<text x="275.3" y="236.2">15</text>
<text x="304.7" y="236.2">2</text>
<text x="304.7" y="239.7">3</text>
<text x="308.2" y="234.4">A</text>
<text x="308.2" y="237.9">B</text>
<text x="329.9" y="237.9">Y0</text>
<text x="335.3" y="239.7">14</text>
<text x="335.3" y="236.2">15</text>
<text x="611.6" y="236.2">7</text>
<text x="611.6" y="239.7">8</text>
<text x="615.1" y="234.4">A4</text>
<text x="615.1" y="237.9">A3</text>
<text x="626.6" y="237.9">OE#</text>
<text x="627.5" y="234.4">A11</text>
<text x="635.2" y="239.7">21</text>
<text x="635.2" y="236.2">22</text>
<text x="776.8" y="234.1">RcE</text>
<text x="776.8" y="237.6">RdW</text>
<text x="125" y="245">6</text>
<text x="129.5" y="241.1">1D2</text>
<text x="151.6" y="241.1">2D3</text>
<text x="160.5" y="245">11</text>
<text x="251.8" y="243.2">4</text>
<text x="255.3" y="241.5">D0</text>
<text x="255.3" y="245">D1</text>
<text x="269.3" y="245">Q1</text>
<text x="269.3" y="241.5">Q0</text>
<text x="275.3" y="243.2">13</text>
<text x="304.7" y="243.2">4</text>
<text x="308.2" y="241.5">C</text>
<text x="308.2" y="245">G2A#</text>
<text x="329.9" y="245">Y2</text>
<text x="329.9" y="241.5">Y1</text>
<text x="335.3" y="243.2">13</text>
<text x="611.6" y="243.2">9</text>
<text x="615.1" y="241.5">A2</text>
<text x="615.1" y="245">A1</text>
<text x="626.9" y="245">CE#</text>
<text x="627.5" y="241.5">A10</text>
<text x="635.2" y="243.2">20</text>
<text x="776.8" y="241.1">RdE</text>
<text x="776.8" y="244.7">PGM</text>
<text x="125" y="250.3">7</text>
<text x="129.5" y="251.7">1Y</text>
<text x="129.5" y="246.4">1D1</text>
<text x="151.6" y="246.4">2D2</text>
<text x="151.6" y="251.7">2D1</text>
<text x="160.5" y="250.3">10</text>
<text x="251.8" y="246.8">5</text>
<text x="251.8" y="250.3">6</text>
<text x="255.3" y="248.5">D2</text>
<text x="269.3" y="248.5">Q2</text>
<text x="275.3" y="250.3">11</text>
<text x="275.3" y="246.8">12</text>
<text x="304.7" y="246.8">5</text>
<text x="304.7" y="250.3">6</text>
<text x="308.2" y="248.5">G2B#</text>
<text x="329.9" y="248.5">Y3</text>
<text x="335.3" y="250.3">11</text>
<text x="335.3" y="246.8">12</text>
<text x="609.6" y="246.8">10</text>
<text x="609.6" y="250.3">11</text>
<text x="615.1" y="248.5">A0</text>
<text x="627.8" y="248.5">IO7</text>
<text x="635.2" y="250.3">18</text>
<text x="635.2" y="246.8">19</text>
<text x="776.8" y="248.2">HLT</text>
<text x="125" y="255.6">8</text>
<text x="129.5" y="257">GND</text>
<text x="154.1" y="257">2Y</text>
<text x="160.5" y="255.6">9</text>
<text x="251.8" y="253.8">7</text>
<text x="255.3" y="252.1">D3</text>
<text x="255.3" y="255.6">CEP</text>
<text x="267.7" y="255.6">CET</text>
<text x="269.3" y="252.1">Q3</text>
<text x="275.3" y="257.4">9</text>
<text x="275.3" y="253.8">10</text>
<text x="304.7" y="253.8">7</text>
<text x="308.2" y="252.1">G1</text>
<text x="308.2" y="255.6">Y7</text>
<text x="329.9" y="255.6">Y5</text>
<text x="329.9" y="252.1">Y4</text>
<text x="335.3" y="257.4">9</text>
<text x="335.3" y="253.8">10</text>
<text x="609.6" y="253.8">12</text>
<text x="609.6" y="257.4">13</text>
<text x="615.1" y="252.1">IO0</text>
<text x="615.1" y="255.6">IO1</text>
<text x="627.8" y="255.6">IO5</text>
<text x="627.8" y="252.1">IO6</text>
<text x="635.2" y="257.4">16</text>
<text x="635.2" y="253.8">17</text>
<text x="269.9" y="259.1">PE</text>
<text x="329.9" y="259.1">Y6</text>
<text x="615.1" y="259.1">IO2</text>
<text x="627.8" y="262.6">IO3</text>
<text x="627.8" y="259.1">IO4</text>
<text x="635.2" y="260.9">15</text>
<text x="609.9" y="303.2">1</text>
<text x="613.4" y="305">NC</text>
<text x="609.9" y="306.7">2</text>
<text x="609.9" y="310.3">3</text>
<text x="613.4" y="308.5">A12</text>
<text x="624.2" y="308.5">WE#</text>
<text x="633.4" y="310.3">26</text>
<text x="633.4" y="306.7">27</text>
<text x="609.9" y="313.8">4</text>
<text x="609.9" y="317.3">5</text>
<text x="613.4" y="312">A7</text>
<text x="613.4" y="315.6">A6</text>
<text x="627.3" y="312">NC</text>
<text x="627.7" y="315.6">A8</text>
<text x="633.4" y="317.3">24</text>
<text x="633.4" y="313.8">25</text>
<text x="609.9" y="320.9">6</text>
<text x="613.4" y="319.1">A5</text>
<text x="613.4" y="322.6">A4</text>
<text x="625.7" y="322.6">A11</text>
<text x="627.7" y="319.1">A9</text>
<text x="633.4" y="320.9">23</text>
<text x="609.9" y="324.4">7</text>
<text x="609.9" y="327.9">8</text>
<text x="613.4" y="326.1">A3</text>
<text x="613.4" y="329.7">A2</text>
<text x="624.8" y="326.1">OE#</text>
<text x="625.7" y="329.7">A10</text>
<text x="633.4" y="327.9">21</text>
<text x="633.4" y="324.4">22</text>
<text x="776.8" y="329.3">SPW</text>
<text x="607.9" y="335">10</text>
<text x="609.9" y="331.4">9</text>
<text x="613.4" y="333.2">A1</text>
<text x="625.1" y="333.2">CE#</text>
<text x="633.4" y="335">19</text>
<text x="633.4" y="331.4">20</text>
<text x="776.8" y="332.8">SPE</text>
<text x="607.9" y="338.5">11</text>
<text x="613.4" y="336.7">A0</text>
<text x="613.4" y="340.3">IO0</text>
<text x="626.1" y="340.3">IO6</text>
<text x="626.1" y="336.7">IO7</text>
<text x="633.4" y="338.5">18</text>
<text x="776.8" y="336.4">TR</text>
<text x="276.9" y="347.2">74HCT273</text>
<text x="377.5" y="347.2">74HCT377</text>
<text x="607.9" y="342">12</text>
<text x="607.9" y="345.5">13</text>
<text x="613.4" y="343.8">IO1</text>
<text x="613.4" y="347.3">IO2</text>
<text x="626.1" y="347.3">IO4</text>
<text x="626.1" y="343.8">IO5</text>
<text x="633.4" y="345.5">16</text>
<text x="633.4" y="342">17</text>
<text x="264.3" y="350.8">1</text>
<text x="268.8" y="352.2">CLR</text>
<text x="296.1" y="352.2">VCC</text>
<text x="305.2" y="350.8">20</text>
<text x="364.9" y="350.8">1</text>
<text x="369.4" y="352.2">IE</text>
<text x="396.6" y="352.2">VCC</text>
<text x="405.7" y="350.8">20</text>
<text x="626.1" y="350.8">IO3</text>
<text x="633.4" y="349.1">15</text>
<text x="264.3" y="357.9">2</text>
<text x="268.8" y="359.3">1Q</text>
<text x="298.2" y="359.3">8Q</text>
<text x="305.2" y="357.9">19</text>
<text x="364.9" y="357.9">2</text>
<text x="369.4" y="359.3">1Q</text>
<text x="398.7" y="359.3">8Q</text>
<text x="405.7" y="357.9">19</text>
<text x="264.3" y="364.9">3</text>
<text x="305.2" y="364.9">18</text>
<text x="364.9" y="364.9">3</text>
<text x="405.7" y="364.9">18</text>
<text x="268.8" y="366.4">1D</text>
<text x="298.2" y="366.4">8D</text>
<text x="369.4" y="366.4">1D</text>
<text x="398.8" y="366.4">8D</text>
<text x="264.3" y="372">4</text>
<text x="268.8" y="373.4">2D</text>
<text x="298.2" y="373.4">7D</text>
<text x="305.2" y="372">17</text>
<text x="364.9" y="372">4</text>
<text x="369.4" y="373.4">2D</text>
<text x="398.8" y="373.4">7D</text>
<text x="405.7" y="372">17</text>
<text x="264.3" y="379.1">5</text>
<text x="268.8" y="380.5">2Q</text>
<text x="298.2" y="380.5">7Q</text>
<text x="305.2" y="379.1">16</text>
<text x="364.9" y="379.1">5</text>
<text x="369.4" y="380.5">2Q</text>
<text x="398.7" y="380.5">7Q</text>
<text x="405.7" y="379.1">16</text>
<text x="264.3" y="386.1">6</text>
<text x="268.8" y="387.5">3Q</text>
<text x="298.2" y="387.5">6Q</text>
<text x="305.2" y="386.1">15</text>
<text x="364.9" y="386.1">6</text>
<text x="369.4" y="387.5">3Q</text>
<text x="398.7" y="387.5">6Q</text>
<text x="405.7" y="386.1">15</text>
<text x="264.3" y="393.2">7</text>
<text x="268.8" y="394.6">3D</text>
<text x="298.2" y="394.6">6D</text>
<text x="305.2" y="393.2">14</text>
<text x="364.9" y="393.2">7</text>
<text x="369.4" y="394.6">3D</text>
<text x="398.8" y="394.6">6D</text>
<text x="405.7" y="393.2">14</text>
<text x="264.3" y="400.2">8</text>
<text x="268.8" y="401.6">4D</text>
<text x="298.2" y="401.6">5D</text>
<text x="305.2" y="400.2">13</text>
<text x="364.9" y="400.2">8</text>
<text x="369.4" y="401.6">4D</text>
<text x="398.8" y="401.6">5D</text>
<text x="405.7" y="400.2">13</text>
<text x="264.3" y="407.3">9</text>
<text x="305.2" y="407.3">12</text>
<text x="364.9" y="407.3">9</text>
<text x="405.7" y="407.3">12</text>
<text x="268.8" y="408.7">4Q</text>
<text x="298.2" y="408.7">5Q</text>
<text x="369.4" y="408.7">4Q</text>
<text x="398.7" y="408.7">5Q</text>
<text x="262.3" y="414.3">10</text>
<text x="268.8" y="415.7">GND</text>
<text x="296.5" y="415.7">CLK</text>
<text x="305.2" y="414.3">11</text>
<text x="362.9" y="414.3">10</text>
<text x="369.4" y="415.7">GND</text>
<text x="397" y="415.7">CLK</text>
<text x="405.7" y="414.3">11</text>
<text x="771.5" y="431.6">D7</text>
<text x="771.5" y="435.2">D6</text>
<text x="771.5" y="442.2">D4</text>
<text x="771.5" y="438.7">D5</text>
<text x="771.5" y="449.3">D2</text>
<text x="771.5" y="445.7">D3</text>
<text x="771.5" y="452.8">D1</text>
<text x="771.5" y="456.3">D0</text>
<text x="167.7" y="491.6">CLK</text>
<text x="301.3" y="491.6">IRW</text>
<text x="457" y="491.6">CLR</text>
<text x="35.4" y="496.9">FLAG Z</text>
<text x="165.5" y="495.1">RCLK</text>
<text x="433.9" y="495.5">Ring Counter CE</text>
<text x="35.1" y="503.9">FLAG O</text>
<text x="35.2" y="500.4">FLAG N</text>
<text x="35.4" y="507.5">FLAG C</text>
</g>
<g font-size="3.2" fill="#f00">
<text x="627.1" y="28">VCC</text>
<text x="635.2" y="26.3">28</text>
<text x="627.1" y="107.4">VCC</text>
<text x="635.2" y="105.7">28</text>
<text x="635.2" y="215">28</text>
<text x="627.1" y="216.8">VCC</text>
<text x="275.3" y="232.7">16</text>
<text x="335.3" y="232.7">16</text>
<text x="267.3" y="234.4">VCC</text>
<text x="327.2" y="234.4">VCC</text>
<text x="625.3" y="305">VCC</text>
<text x="633.4" y="303.2">28</text>
</g>
<g font-size="3.2">
<text x="609.6" y="72.1">14</text>
<text x="615.1" y="73.9">GND</text>
<text x="609.6" y="151.5">14</text>
<text x="615.1" y="153.3">GND</text>
<text x="251.8" y="257.4">8</text>
<text x="304.7" y="257.4">8</text>
<text x="255.3" y="259.1">GND</text>
<text x="308.2" y="259.1">GND</text>
<text x="609.6" y="260.9">14</text>
<text x="615.1" y="262.6">GND</text>
<text x="607.9" y="349.1">14</text>
<text x="613.4" y="350.8">GND</text>
</g>
<g font-size="3.2" fill="#8d2323">
<text x="146.2" y="341.7">CLR</text>
<text x="155.6" y="340.3">15</text>
<text x="145" y="345.2">DOD</text>
<text x="155.6" y="347.3">1</text>
<text x="155.6" y="343.8">2</text>
<text x="142.5" y="352.6" transform="rotate(-90 142.5 352.6)">8</text>
<text x="145" y="348.7">DOD</text>
<text x="146.2" y="352.2">CLK</text>
<text x="155.6" y="350.8">7</text>
<text x="146.2" y="359.3">DID</text>
<text x="146.2" y="355.8">DID</text>
<text x="155.6" y="357.9">9</text>
<text x="155.6" y="354.4">10</text>
<text x="128.2" y="364.9">6</text>
<text x="155.6" y="364.9">11</text>
<text x="128.2" y="368.5">5</text>
<text x="133.3" y="369.9">Q2</text>
<text x="133.3" y="366.4">Q3</text>
<text x="142.5" y="367.9" transform="rotate(-90 142.5 367.9)">16</text>
<text x="147.9" y="366.4">D3</text>
<text x="147.9" y="369.9">D2</text>
<text x="155.6" y="368.5">12</text>
<text x="128.2" y="375.5">3</text>
<text x="128.2" y="372">4</text>
<text x="133.3" y="376.9">Q0</text>
<text x="133.3" y="373.4">Q1</text>
<text x="147.9" y="373.4">D1</text>
<text x="147.9" y="376.9">D0</text>
<text x="155.6" y="372">13</text>
<text x="155.6" y="375.5">14</text>
</g>
</svg>
